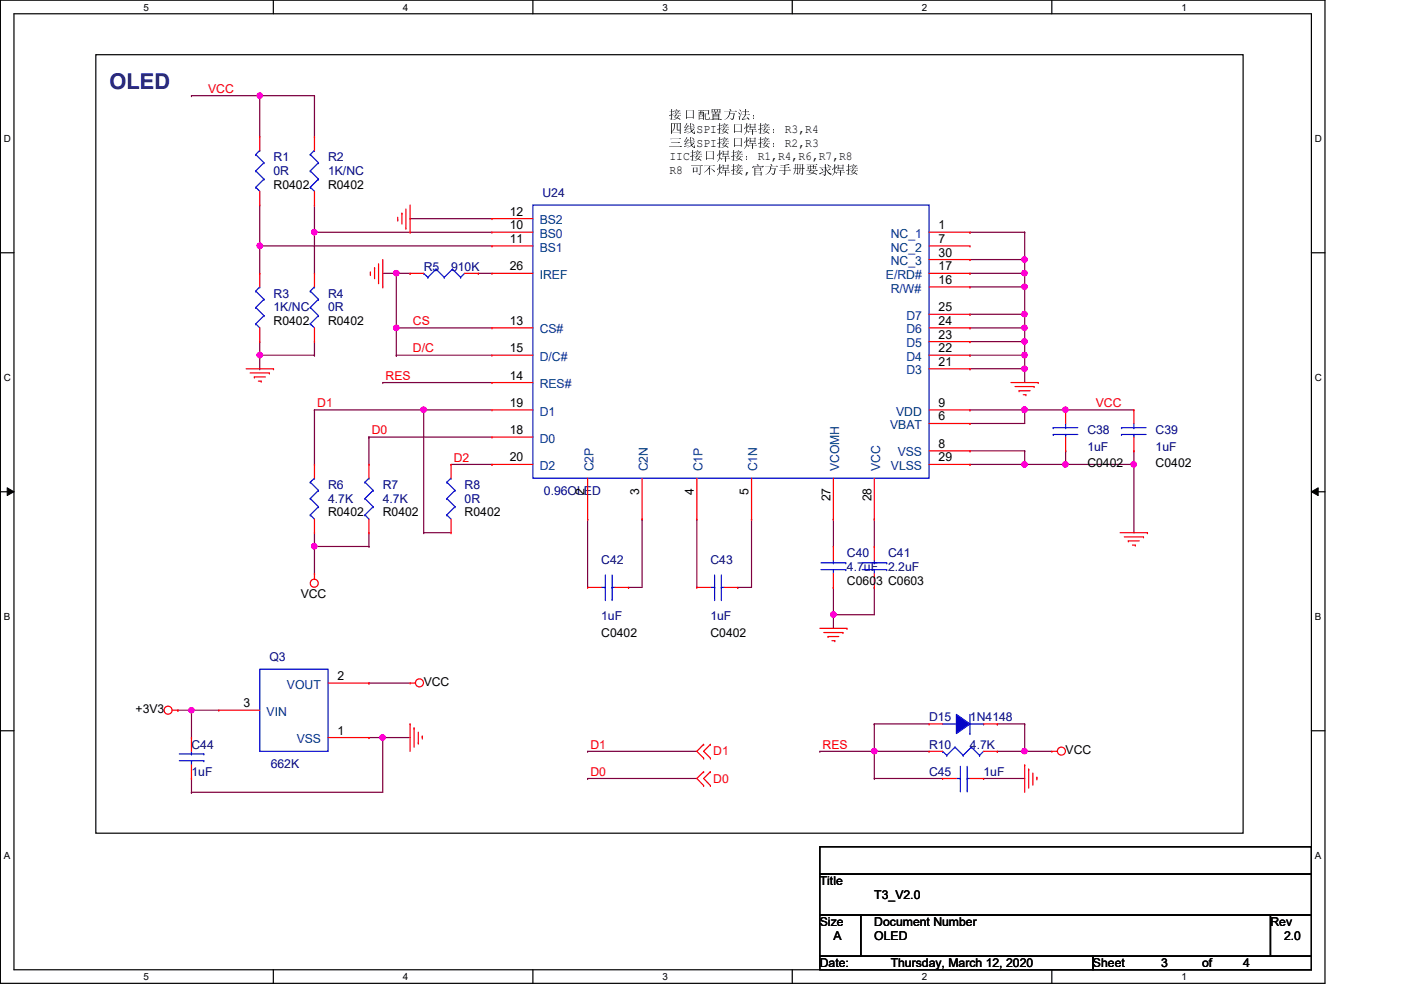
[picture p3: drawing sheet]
<svg xmlns="http://www.w3.org/2000/svg" width="297mm" height="210mm" viewBox="0 0 297 210" stroke-linecap="round" stroke-linejoin="round" font-family="sans-serif">
<path d="M.1 0h280.8v208.5h-280.8zM3 2.9h275v202.7h-275z" fill="none" stroke="#000" stroke-width=".25"/>
<g fill="#fff">
<path d="M30.4 .3h1.2v2.4h-1.2z"/>
<path d="M30.4 205.9h1.2v2.3h-1.2z"/>
</g>
<path d="M58 0v2.9M58 205.6v2.9" fill="none" stroke="#000" stroke-width=".25"/>
<g fill="#fff">
<path d="M85.4 .3h1.2v2.4h-1.2z"/>
<path d="M85.4 205.9h1.2v2.3h-1.2z"/>
</g>
<path d="M113 0v2.9M113 205.6v2.9" fill="none" stroke="#000" stroke-width=".25"/>
<g fill="#fff">
<path d="M140.5 .3h1.1v2.4h-1.1z"/>
<path d="M140.5 205.9h1.1v2.3h-1.1z"/>
</g>
<path d="M168 0v2.9M168 205.6v2.9" fill="none" stroke="#000" stroke-width=".25"/>
<g fill="#fff">
<path d="M195.4 .3h1.2v2.4h-1.2z"/>
<path d="M195.4 205.9h1.2v2.3h-1.2z"/>
</g>
<path d="M223 0v2.9M223 205.6v2.9" fill="none" stroke="#000" stroke-width=".25"/>
<g fill="#fff">
<path d="M250.5 .3h1.1v2.4h-1.1z"/>
<path d="M250.5 205.9h1.1v2.3h-1.1z"/>
<path d="M.8 28.2h1.5v2.4h-1.5z"/>
<path d="M278.8 28.2h1.4v2.4h-1.4z"/>
<path d="M.8 78.9h1.5v2.3h-1.5z"/>
<path d="M278.8 78.9h1.4v2.3h-1.4z"/>
</g>
<path d="M.1 53.6h2.9M278 53.6h2.9" fill="none" stroke="#000" stroke-width=".25"/>
<g fill="#fff">
<path d="M.8 129.6h1.4v2.3h-1.4z"/>
<path d="M278.8 129.6h1.3v2.3h-1.3z"/>
</g>
<path d="M.1 104.3h2.9M278 104.3h2.9" fill="none" stroke="#000" stroke-width=".25"/>
<path d="M1.5 103.4l1.5 .9-1.5 .8zM278 104.3l1.5-.9v1.7z" fill="#000"/>
<path d="M1.5 103.4l1.5 .9-1.5 .8zM278 104.3l1.5-.9v1.7z" fill="none" stroke="#000" stroke-width=".21"/>
<g fill="#fff">
<path d="M.8 180.3h1.4v2.3h-1.4z"/>
<path d="M278.8 180.3h1.3v2.3h-1.3z"/>
</g>
<path d="M20.3 11.6h243.3v165.1h-243.3zM.1 154.9h2.9M278 154.9h2.9" fill="none" stroke="#000" stroke-width=".25"/>
<path d="M205.7 49.2h.1M205.7 55h.1M205.7 49.2h11.6M205.7 55h11.6M217.3 49.2h.1M217.3 55h.1M217.3 49.2v8.8" fill="none" stroke="#7f003f" stroke-width=".25"/>
<circle cx="217.2" cy="55" r=".56" fill="#f0f"/>
<circle cx="217.2" cy="55" r=".56" fill="none" stroke="#f0f" stroke-width=".25"/>
<path d="M205.7 58h.1M205.7 58h11.6M205.7 60.8h.1M205.7 60.8h11.6M217.3 60.8h.1M217.3 60.8v5.8" fill="none" stroke="#7f003f" stroke-width=".25"/>
<circle cx="217.2" cy="60.8" r=".56" fill="#f0f"/>
<circle cx="217.2" cy="60.8" r=".56" fill="none" stroke="#f0f" stroke-width=".25"/>
<path d="M205.7 66.6h.1M205.7 66.6h11.6M217.3 66.6h.1M217.3 66.6v2.9" fill="none" stroke="#7f003f" stroke-width=".25"/>
<circle cx="217.2" cy="66.6" r=".56" fill="#f0f"/>
<circle cx="217.2" cy="66.6" r=".56" fill="none" stroke="#f0f" stroke-width=".25"/>
<path d="M205.7 69.5h.1M205.7 72.4h.1M205.7 69.5h11.6M205.7 72.4h11.6M217.3 78.2h.1M217.3 78.2v2.9" fill="none" stroke="#7f003f" stroke-width=".25"/>
<circle cx="217.2" cy="72.4" r=".56" fill="#f0f"/>
<circle cx="217.2" cy="72.4" r=".56" fill="none" stroke="#f0f" stroke-width=".25"/>
<path d="M205.7 75.3h.1M205.7 75.3h11.6" fill="none" stroke="#7f003f" stroke-width=".25"/>
<circle cx="217.2" cy="75.3" r=".56" fill="#f0f"/>
<circle cx="217.2" cy="75.3" r=".56" fill="none" stroke="#f0f" stroke-width=".25"/>
<path d="M205.7 78.2h.1M205.7 78.2h11.6" fill="none" stroke="#7f003f" stroke-width=".25"/>
<circle cx="217.2" cy="78.2" r=".56" fill="#f0f"/>
<circle cx="217.2" cy="78.2" r=".56" fill="none" stroke="#f0f" stroke-width=".25"/>
<path d="M205.7 86.9h.1M205.7 86.9h11.6M225.9 86.9h.1M225.9 86.9h14.5" fill="none" stroke="#7f003f" stroke-width=".25"/>
<circle cx="225.9" cy="86.9" r=".56" fill="#f0f"/>
<circle cx="225.9" cy="86.9" r=".56" fill="none" stroke="#f0f" stroke-width=".25"/>
<path d="M205.7 89.8h.1M217.3 86.9h.1M217.3 86.9v2.9h-11.6" fill="none" stroke="#7f003f" stroke-width=".25"/>
<circle cx="217.2" cy="86.9" r=".56" fill="#f0f"/>
<circle cx="217.2" cy="86.9" r=".56" fill="none" stroke="#f0f" stroke-width=".25"/>
<path d="M205.7 98.5h.1M205.7 98.5h11.6M240.4 98.5h.1M240.4 98.5v14.4" fill="none" stroke="#7f003f" stroke-width=".25"/>
<circle cx="240.4" cy="98.5" r=".56" fill="#f0f"/>
<circle cx="240.4" cy="98.5" r=".56" fill="none" stroke="#f0f" stroke-width=".25"/>
<path d="M205.7 95.6h.1M205.7 95.6h11.6M217.3 95.6h.1M217.3 95.6v2.9M225.9 98.5h.1M225.9 95.6h.1M225.9 98.5h14.5M225.9 95.6v2.9" fill="none" stroke="#7f003f" stroke-width=".25"/>
<circle cx="225.9" cy="98.5" r=".56" fill="#f0f"/>
<circle cx="225.9" cy="98.5" r=".56" fill="none" stroke="#f0f" stroke-width=".25"/>
<path d="M176.7 110.1h.1M176.7 110.1v5.8M185.4 110.1h.1M185.4 110.1v5.8M176.7 124.5h.1M176.7 130.3h.1M176.7 124.5v5.8M185.4 124.5h.1M185.4 124.5v5.8h-8.7" fill="none" stroke="#7f003f" stroke-width=".25"/>
<circle cx="176.7" cy="130.3" r=".56" fill="#f0f"/>
<circle cx="176.7" cy="130.3" r=".56" fill="none" stroke="#f0f" stroke-width=".25"/>
<g fill="none" stroke="#7f003f" stroke-width=".25">
<path d="M217.3 58h.1M217.3 58v2.8M124.6 110.1h.1M124.6 110.1v14.4M136.1 110.1h.1M136.1 110.1v14.4h-2.8M147.7 110.1h.1M147.7 110.1v14.4M159.3 110.1h.1M159.3 110.1v14.4h-2.9M133.3 124.5h.1M156.4 124.5h.1"/>
<path d="M176.7 130.3h.1M176.7 130.3v2.9"/>
</g>
<circle cx="217.2" cy="57.9" r=".56" fill="#f0f"/>
<circle cx="217.2" cy="57.9" r=".56" fill="none" stroke="#f0f" stroke-width=".25"/>
<path d="M217.3 75.3h.1M217.3 72.4h.1M217.3 69.5h.1M217.3 69.5v8.7" fill="none" stroke="#7f003f" stroke-width=".25"/>
<circle cx="217.2" cy="69.5" r=".56" fill="#f0f"/>
<circle cx="217.2" cy="69.5" r=".56" fill="none" stroke="#f0f" stroke-width=".25"/>
<path d="M217.3 98.5h.1M217.3 98.5h8.6M240.4 95.6h.1M240.4 95.6v2.9" fill="none" stroke="#7f003f" stroke-width=".25"/>
<circle cx="217.2" cy="98.5" r=".56" fill="#f0f"/>
<circle cx="217.2" cy="98.5" r=".56" fill="none" stroke="#f0f" stroke-width=".25"/>
<path d="M217.3 86.9h.1M217.3 86.9h8.6" fill="none" stroke="#7f003f" stroke-width=".25"/>
<circle cx="217.2" cy="86.9" r=".56" fill="#f0f"/>
<circle cx="217.2" cy="86.9" r=".56" fill="none" stroke="#f0f" stroke-width=".25"/>
<path d="M55.1 52.2h.1M55.1 52.2h49.2M66.7 49.2h.1M66.7 49.2h37.6M81.1 58h2.9M84 58h.1M86.9 46.4h.1M86.9 46.4h17.4M101.4 58h.1M101.4 58h2.9" fill="none" stroke="#7f003f" stroke-width=".25"/>
<circle cx="84" cy="57.9" r=".56" fill="#f0f"/>
<circle cx="84" cy="57.9" r=".56" fill="none" stroke="#f0f" stroke-width=".25"/>
<path d="M55.1 52.2h.1M55.1 43.5v14.5M66.7 49.2h.1M66.7 43.5v5.7" fill="none" stroke="#7f003f" stroke-width=".25"/>
<circle cx="55.1" cy="52.1" r=".56" fill="#f0f"/>
<circle cx="55.1" cy="52.1" r=".56" fill="none" stroke="#f0f" stroke-width=".25"/>
<path d="M66.7 49.2h.1M66.7 49.2v8.8" fill="none" stroke="#7f003f" stroke-width=".25"/>
<circle cx="66.6" cy="49.2" r=".56" fill="#f0f"/>
<circle cx="66.6" cy="49.2" r=".56" fill="none" stroke="#f0f" stroke-width=".25"/>
<path d="M55.1 75.3h.1M55.1 72.4v2.9" fill="none" stroke="#7f003f" stroke-width=".25"/>
<circle cx="55.1" cy="75.3" r=".56" fill="#f0f"/>
<circle cx="55.1" cy="75.3" r=".56" fill="none" stroke="#f0f" stroke-width=".25"/>
<path d="M55.1 20.3h.1M55.1 20.3v8.7M55.1 20.3h11.6M66.7 20.3h.1M66.7 20.3v8.7M55.1 75.3h.1M55.1 78.2h.1M55.1 75.3h11.6M55.1 75.3v2.9M66.7 75.3h.1M66.7 72.4v2.9" fill="none" stroke="#7f003f" stroke-width=".25"/>
<circle cx="55.1" cy="20.3" r=".56" fill="#f0f"/>
<circle cx="55.1" cy="20.3" r=".56" fill="none" stroke="#f0f" stroke-width=".25"/>
<g fill="none" stroke="#7f003f" stroke-width=".25">
<path d="M40.6 20.3h.1M40.6 20.3h14.5M84 69.5h.1M84 75.3h.1M84 69.5h20.3M84 75.3h20.3M66.7 86.9h.1M66.7 86.9v11.6M78.2 92.7h.1M78.2 92.7h26.1M78.2 92.7v5.8M81.1 81.1h.1"/>
<path d="M81.1 81.1h23.2M89.8 86.9h.1M89.8 86.9h14.5M66.7 115.9h.1M66.7 112.9v3M66.7 115.9h11.5M78.2 115.9h.1M78.2 112.9v3"/>
</g>
<circle cx="66.6" cy="115.8" r=".56" fill="#f0f"/>
<circle cx="66.6" cy="115.8" r=".56" fill="none" stroke="#f0f" stroke-width=".25"/>
<path d="M89.8 86.9h.1M89.8 86.9v26M95.6 98.5h8.7M104.3 98.5h.1M66.7 115.9v5.7M89.8 112.9h.1M89.8 112.9h5.8M66.7 121.6h.1" fill="none" stroke="#7f003f" stroke-width=".25"/>
<circle cx="89.8" cy="86.9" r=".56" fill="#f0f"/>
<circle cx="89.8" cy="86.9" r=".56" fill="none" stroke="#f0f" stroke-width=".25"/>
<path d="M66.7 86.9h.1M66.7 86.9h23.1M40.6 150.6h.1M40.6 150.6h5.8M78.2 144.8h.1M78.2 144.8h8.7M81.1 156.4h.1M81.1 156.4h5.8" fill="none" stroke="#7f003f" stroke-width=".25"/>
<circle cx="40.6" cy="150.6" r=".56" fill="#f0f"/>
<circle cx="40.6" cy="150.6" r=".56" fill="none" stroke="#f0f" stroke-width=".25"/>
<path d="M37.7 150.6h.1M37.7 150.6h2.9M40.6 150.6h.1M40.6 150.6v5.8M81.1 156.4h.1M81.1 156.4v11.6h-40.5M40.6 168h.1M40.6 165.1v2.9" fill="none" stroke="#7f003f" stroke-width=".25"/>
<circle cx="81.1" cy="156.4" r=".56" fill="#f0f"/>
<circle cx="81.1" cy="156.4" r=".56" fill="none" stroke="#f0f" stroke-width=".25"/>
<path d="M86.9 58h.1M86.9 58h-2.9v17.3M84 69.5h.1M84 75.3h.1M78.2 156.4h.1M78.2 156.4h2.9M124.6 159.3h.1M124.6 159.3h23.1M185.4 159.3h.1M185.4 159.3h11.6M124.6 165.1h.1M124.6 165.1h23.1" fill="none" stroke="#7f003f" stroke-width=".25"/>
<circle cx="84" cy="69.5" r=".56" fill="#f0f"/>
<circle cx="84" cy="69.5" r=".56" fill="none" stroke="#f0f" stroke-width=".25"/>
<path d="M185.4 159.3h.1M185.4 159.3v5.8M211.5 159.3h.1M211.5 159.3h5.8M185.4 165.1h.1M185.4 165.1h14.5" fill="none" stroke="#7f003f" stroke-width=".25"/>
<circle cx="185.4" cy="159.3" r=".56" fill="#f0f"/>
<circle cx="185.4" cy="159.3" r=".56" fill="none" stroke="#f0f" stroke-width=".25"/>
<path d="M173.8 159.3h.1M173.8 159.3h11.6M211.5 153.5h.1M211.5 153.5h5.8M217.3 153.5h.1M217.3 153.5v5.8M208.5 165.1h.1M208.5 165.1h8.8" fill="none" stroke="#7f003f" stroke-width=".25"/>
<circle cx="217.2" cy="159.3" r=".56" fill="#f0f"/>
<circle cx="217.2" cy="159.3" r=".56" fill="none" stroke="#f0f" stroke-width=".25"/>
<path d="M185.4 153.5h.1M185.4 153.5h11.6M185.4 153.5v5.8M217.3 159.3h.1M217.3 159.3h5.7" fill="none" stroke="#7f003f" stroke-width=".25"/>
<g fill="none" stroke="#f00" stroke-width=".25">
<path d="M66.7 29h.1M66.7 29v2.9M66.7 58h.1M66.7 43.5h.1M66.7 40.6v2.9M66.7 58v2.8M78.5 58.2h.1M78.5 57.7v.5M79.4 56.8h.1M79.4 56.8v2.3M80.3 59.9h.1M80.3 55.9v4"/>
<path d="M81.1 55v5.8M84.3 46.7h.1M84.3 46.1v.6M85.2 45.2h.1M85.2 45.2v2.3M86.1 48.4h.1M86.1 44.3v4.1M86.9 49.2h.1M86.9 43.5v5.7M104.3 46.4h.1M104.3 49.2h.1M104.3 52.2h.1"/>
<path d="M104.3 58h.1M104.3 46.4h8.7M104.3 49.2h8.7M104.3 52.2h8.7M104.3 58h8.7M197 49.2h8.7M197 52.2h8.7M197 58h8.7M197 55h8.7M205.7 49.2h.1M205.7 52.2h.1M205.7 55h.1"/>
<path d="M205.7 58h.1M52.2 78.2h5.8M53 79.1h4.1M53.9 79.9h.1M53.9 79.9h2.4M57.1 79.1h.1M58 78.2h.1M66.7 72.4h.1M66.7 69.5v2.9M81.1 60.8h.1M104.3 69.5h.1M104.3 75.3h.1"/>
<path d="M104.3 69.5h8.7M104.3 75.3h8.7M197 78.2h8.7M197 69.5h8.7M197 75.3h8.7M197 72.4h8.7M197 66.6h8.7M197 60.8h8.7M205.7 78.2h.1M205.7 75.3h.1M205.7 72.4h.1M205.7 69.5h.1"/>
<path d="M205.7 66.6h.1M205.7 60.8h.1M54.8 80.8h.6M55.4 80.8h.1M66.7 98.5h.1M66.7 98.5v2.9M104.3 81.1h.1M104.3 86.9h.1M104.3 92.7h.1M104.3 98.5h.1M104.3 81.1h8.7M104.3 86.9h8.7"/>
<path d="M104.3 92.7h8.7M104.3 98.5h8.7M197 86.9h8.7M197 98.5h8.7M197 95.6h8.7M197 89.8h8.7M205.7 98.5h.1M205.7 95.6h.1M205.7 89.8h.1M205.7 86.9h.1M214.3 81.1h5.8M215.2 82h4"/>
<path d="M216.1 82.8h.1M216.1 82.8h2.3M217 83.7h.5M217.5 83.7h.1M219.2 82h.1M220.1 81.1h.1M240.4 95.6h.1M240.4 86.9h.1M240.4 86.9v2.9M240.4 92.7v2.9M66.7 112.9h.1M66.7 110.1v2.8"/>
<path d="M124.6 110.1h.1M124.6 101.4v8.7M136.1 110.1h.1M136.1 101.4v8.7M147.7 110.1h.1M147.7 101.4v8.7M159.3 110.1h.1M159.3 101.4v8.7M176.7 110.1h.1M176.7 101.4v8.7M185.4 110.1h.1M185.4 101.4v8.7"/>
<path d="M237.5 112.9h5.8M238.4 113.8h4M239.2 114.7h.1M239.2 114.7h2.4M240.1 115.6h.6M240.7 115.6h.1M242.4 113.8h.1M243.3 112.9h.1M66.7 121.6h.1M66.7 121.6v1.2M147.7 124.5h.1M147.7 124.5h2.9"/>
<path d="M153.5 124.5h2.9M156.4 124.5h.1M173.8 133.2h5.8M174.7 134.1h4M175.6 135h.1M175.6 135h2.2M176.4 135.8h.6M177 135.8h.1M178.7 134.1h.1M179.6 133.2h.1M36.5 150.6h1.2M37.7 150.6h.1"/>
<path d="M86.9 144.8h.1M86.9 153.5h.1M86.9 153.5v5.8M86.9 144.8h1.2M87.8 154.3h.1M87.8 154.3v4.1M88.7 157.6h.1M88.7 155.2v2.4M89.5 156.1h.1M89.5 156.1v.6M149.2 157.8h.1M149.2 157.8l-1.5 1.5 1.5 1.4"/>
<path d="M150.6 157.8h.1M150.6 157.8l-1.4 1.5 1.4 1.4M197 159.3h.1M197 159.3h2.9M208.5 159.3h3M211.5 159.3h.1M223 159.3h.1M223 159.3h1.2M149.2 160.7h.1M149.2 163.6h.1M149.2 166.5h.1M149.2 163.6l-1.5 1.5 1.5 1.4"/>
<path d="M150.6 160.7h.1M150.6 166.5h.1M150.6 163.6h.1M150.6 163.6l-1.4 1.5 1.4 1.4M217.3 162.2h.1M217.3 162.2v5.8M218.1 163.1h.1M218.1 163.1v4M219 166.2h.1M219 163.9v2.3M219.8 164.8h.1M219.8 164.8v.6"/>
<circle cx="66.6" cy="123.7" r=".85"/>
<circle cx="35.6" cy="150.6" r=".85"/>
<circle cx="88.9" cy="144.8" r=".85"/>
<circle cx="225" cy="159.3" r=".85"/>
</g>
<path d="M173.8 179.5h104.2v5.8h-104.2zM173.8 185.3h104.2v8.7h-104.2zM173.8 194h8.7v8.7h-8.7zM182.5 194h86.9v8.7h-86.9zM269.4 194h8.6v8.7h-8.6zM173.8 202.7h57.9v2.9h-57.9zM231.7 202.7h46.3v2.9h-46.3z" fill="none" stroke="#000" stroke-width=".25"/>
<g fill="none" stroke="#00f" stroke-width=".25">
<path d="M65.8 39.7h.1M65.8 36.2h.1M65.8 32.8h.1M65.8 39.7l.9 .9M65.8 36.2l1.7 1.8M65.8 32.8l1.7 1.7M66.7 31.9h.1M66.7 31.9l-.9 .9M67.5 38h.1M67.5 34.5h.1M67.5 38l-1.7 1.7M67.5 34.5l-1.7 1.7"/>
<path d="M113 43.5h84v57.9h-84zM65.8 68.7h.1M65.8 65.2h.1M65.8 61.7h.1M65.8 68.7l.9 .8M65.8 65.2l1.7 1.7M65.8 61.7l1.7 1.8M66.7 60.8h.1M66.7 60.8l-.9 .9M67.5 66.9h.1M67.5 63.5h.1M67.5 66.9l-1.7 1.8"/>
<path d="M67.5 63.5l-1.7 1.7M237.8 90.7h.1M237.8 92.1h.1M237.8 90.7h5.2M237.8 92.1h5.2M240.4 92.1h.1M240.4 90.7h.1M240.4 89.8v.9M240.4 92.1v.6M65.8 109.2h.1M65.8 105.7h.1M65.8 102.2h.1"/>
<path d="M65.8 109.2l.9 .9M65.8 105.7l1.7 1.7M65.8 102.2l1.7 1.8M66.7 101.4h.1M66.7 101.4l-.9 .8M67.5 107.4h.1M67.5 104h.1M67.5 107.4l-1.7 1.8M67.5 104l-1.7 1.7M150.6 124.5h.9M151.5 127.1h.1M151.5 124.5h.1"/>
<path d="M151.5 121.9v5.2M152.9 124.5h.1M152.9 127.1h.1M152.9 124.5h.6M152.9 121.9v5.2M199.9 159.3h.1M199.9 159.3l.8 .8M199.9 153.5h2.9M202.5 158.4h.1M202.5 158.4l1.7 1.7M202.5 158.4l-1.8 1.7M202.8 153.5h.1"/>
<path d="M205.7 155.5h.1M205.7 151.5v4M205.7 153.5h2.8M205.9 158.4h.1M205.9 158.4l1.8 1.7M205.9 158.4l-1.7 1.7M208.5 153.5h.1M208.5 159.3l-.8 .8M200.7 160.1h.1M204.2 160.1h.1M207.7 160.1h.1"/>
</g>
<path d="M202.8 151.5l2.9 2-2.9 2z" fill-rule="evenodd" fill="#00f"/>
<g fill="none" stroke="#00f" stroke-width=".25">
<path d="M54.2 39.7h.1M54.2 36.2h.1M54.2 32.8h.1M54.2 39.7l.9 .9M54.2 36.2l1.8 1.8M54.2 32.8l1.8 1.7M55.1 31.9h.1M55.1 31.9l-.9 .9M56 38h.1M56 34.5h.1M56 38l-1.8 1.7M56 34.5l-1.8 1.7"/>
<path d="M89.8 58h.1M89.8 58l.9 .8M90.7 58.8h.1M92.5 57.1h.1M92.5 57.1l1.7 1.7M92.5 57.1l-1.8 1.7M94.2 58.8h.1M95.9 57.1h.1M95.9 57.1l1.8 1.7M95.9 57.1l-1.7 1.7M97.7 58.8h.1M98.5 58l-.8 .8"/>
<path d="M54.2 68.7h.1M54.2 65.2h.1M54.2 61.7h.1M54.2 68.7l.9 .8M54.2 65.2l1.8 1.7M54.2 61.7l1.8 1.8M55.1 60.8h.1M55.1 60.8l-.9 .9M56 66.9h.1M56 63.5h.1M56 66.9l-1.8 1.8M56 63.5l-1.8 1.7"/>
<path d="M223.3 90.7h.1M223.3 92.1h.1M223.3 90.7h5.2M223.3 92.1h5.2M225.9 92.1h.1M225.9 90.7h.1M225.9 89.8v.9M225.9 92.1v.6M77.4 109.2h.1M77.4 105.7h.1M77.4 102.2h.1M77.4 109.2l.8 .9"/>
<path d="M77.4 105.7l1.7 1.7M77.4 102.2l1.7 1.8M78.2 101.4h.1M78.2 101.4l-.8 .8M79.1 107.4h.1M79.1 104h.1M79.1 107.4l-1.7 1.8M79.1 104l-1.7 1.7M94.7 109.2h.1M94.7 105.7h.1M94.7 102.2h.1M94.7 109.2l.9 .9"/>
<path d="M94.7 105.7l1.8 1.7M94.7 102.2l1.8 1.8M95.6 101.4h.1M95.6 101.4l-.9 .8M96.5 107.4h.1M96.5 104h.1M96.5 107.4l-1.8 1.8M96.5 104l-1.8 1.7M174.1 119.3h5.2M176.7 119.3h.1M176.7 118.7v.6M179.3 119.3h.1"/>
<path d="M182.8 119.3h5.2M185.4 119.3h.1M185.4 118.7v.6M188 119.3h.1M127.5 124.5h.9M128.4 127.1h.1M128.4 124.5h.1M128.4 121.9v5.2M129.8 124.5h.1M129.8 127.1h.1M129.8 124.5h.6M129.8 121.9v5.2"/>
<path d="M174.1 120.8h5.2M176.7 120.8h.1M176.7 120.8v.8M179.3 120.8h.1M182.8 120.8h5.2M185.4 120.8h.1M185.4 120.8v.8M188 120.8h.1M38 159.9h5.2M40.6 159.9h.1M40.6 159.3v.6M43.2 159.9h.1"/>
<path d="M55.1 141.9h14.5v17.4h-14.5zM202.8 151.5l2.9 2-2.9 2zM38 161.3h5.2M40.6 161.3h.1M40.6 161.3v.9M43.2 161.3h.1M202.8 165.1h.8M203.6 167.7h.1M203.6 165.1h.1M203.6 162.5v5.2M205.1 165.1h.1M205.1 167.7h.1"/>
<path d="M205.1 165.1h.6M205.1 162.5v5.2"/>
</g>
<g fill="none" stroke="#f00" stroke-width=".25">
<path d="M55.1 29h.1M55.1 29v2.9M55.1 43.5h.1M55.1 58h.1M55.1 40.6v2.9M55.1 58v2.8M86.9 58h.1M86.9 58h2.9M98.5 58h2.9M101.4 58h.1M55.1 72.4h.1M55.1 69.5v2.9"/>
<path d="M78.2 98.5h.1M78.2 98.5v2.9M95.6 98.5h.1M95.6 98.5v2.9M225.9 95.6h.1M225.9 86.9h.1M225.9 86.9v2.9M225.9 92.7v2.9M78.2 112.9h.1M78.2 110.1v2.8M95.6 112.9h.1M95.6 110.1v2.8"/>
<path d="M176.7 115.9h.1M176.7 115.9v2.8M185.4 115.9h.1M185.4 115.9v2.8M124.6 124.5h.1M124.6 124.5h2.9M130.4 124.5h2.9M133.3 124.5h.1M176.7 124.5h.1M176.7 121.6v2.9M185.4 124.5h.1M185.4 121.6v2.9"/>
<path d="M40.6 156.4h.1M40.6 156.4v2.9M46.4 150.6h.1M46.4 150.6h8.7M69.6 144.8h8.6M69.6 156.4h8.6M78.2 144.8h.1M78.2 156.4h.1M197 153.5h.1M197 153.5h2.9M208.5 153.5h3M211.5 153.5h.1"/>
<path d="M40.6 165.1h.1M40.6 162.2v2.9M199.9 165.1h.1M199.9 165.1h2.9M205.7 165.1h2.8M208.5 165.1h.1"/>
</g>
<circle cx="217.2" cy="55" r=".56" fill="#f0f"/>
<circle cx="217.2" cy="55" r=".56" fill="none" stroke="#f0f" stroke-width=".25"/>
<circle cx="217.2" cy="60.8" r=".56" fill="#f0f"/>
<circle cx="217.2" cy="60.8" r=".56" fill="none" stroke="#f0f" stroke-width=".25"/>
<circle cx="217.2" cy="66.6" r=".56" fill="#f0f"/>
<circle cx="217.2" cy="66.6" r=".56" fill="none" stroke="#f0f" stroke-width=".25"/>
<circle cx="217.2" cy="72.4" r=".56" fill="#f0f"/>
<circle cx="217.2" cy="72.4" r=".56" fill="none" stroke="#f0f" stroke-width=".25"/>
<circle cx="217.2" cy="75.3" r=".56" fill="#f0f"/>
<circle cx="217.2" cy="75.3" r=".56" fill="none" stroke="#f0f" stroke-width=".25"/>
<circle cx="217.2" cy="78.2" r=".56" fill="#f0f"/>
<circle cx="217.2" cy="78.2" r=".56" fill="none" stroke="#f0f" stroke-width=".25"/>
<circle cx="225.9" cy="86.9" r=".56" fill="#f0f"/>
<circle cx="225.9" cy="86.9" r=".56" fill="none" stroke="#f0f" stroke-width=".25"/>
<circle cx="217.2" cy="86.9" r=".56" fill="#f0f"/>
<circle cx="217.2" cy="86.9" r=".56" fill="none" stroke="#f0f" stroke-width=".25"/>
<circle cx="240.4" cy="98.5" r=".56" fill="#f0f"/>
<circle cx="240.4" cy="98.5" r=".56" fill="none" stroke="#f0f" stroke-width=".25"/>
<circle cx="225.9" cy="98.5" r=".56" fill="#f0f"/>
<circle cx="225.9" cy="98.5" r=".56" fill="none" stroke="#f0f" stroke-width=".25"/>
<circle cx="176.7" cy="130.3" r=".56" fill="#f0f"/>
<circle cx="176.7" cy="130.3" r=".56" fill="none" stroke="#f0f" stroke-width=".25"/>
<circle cx="217.2" cy="57.9" r=".56" fill="#f0f"/>
<circle cx="217.2" cy="57.9" r=".56" fill="none" stroke="#f0f" stroke-width=".25"/>
<circle cx="217.2" cy="69.5" r=".56" fill="#f0f"/>
<circle cx="217.2" cy="69.5" r=".56" fill="none" stroke="#f0f" stroke-width=".25"/>
<circle cx="217.2" cy="98.5" r=".56" fill="#f0f"/>
<circle cx="217.2" cy="98.5" r=".56" fill="none" stroke="#f0f" stroke-width=".25"/>
<circle cx="217.2" cy="86.9" r=".56" fill="#f0f"/>
<circle cx="217.2" cy="86.9" r=".56" fill="none" stroke="#f0f" stroke-width=".25"/>
<circle cx="84" cy="57.9" r=".56" fill="#f0f"/>
<circle cx="84" cy="57.9" r=".56" fill="none" stroke="#f0f" stroke-width=".25"/>
<circle cx="55.1" cy="52.1" r=".56" fill="#f0f"/>
<circle cx="55.1" cy="52.1" r=".56" fill="none" stroke="#f0f" stroke-width=".25"/>
<circle cx="66.6" cy="49.2" r=".56" fill="#f0f"/>
<circle cx="66.6" cy="49.2" r=".56" fill="none" stroke="#f0f" stroke-width=".25"/>
<circle cx="55.1" cy="75.3" r=".56" fill="#f0f"/>
<circle cx="55.1" cy="75.3" r=".56" fill="none" stroke="#f0f" stroke-width=".25"/>
<circle cx="55.1" cy="20.3" r=".56" fill="#f0f"/>
<circle cx="55.1" cy="20.3" r=".56" fill="none" stroke="#f0f" stroke-width=".25"/>
<circle cx="66.6" cy="115.8" r=".56" fill="#f0f"/>
<circle cx="66.6" cy="115.8" r=".56" fill="none" stroke="#f0f" stroke-width=".25"/>
<circle cx="89.8" cy="86.9" r=".56" fill="#f0f"/>
<circle cx="89.8" cy="86.9" r=".56" fill="none" stroke="#f0f" stroke-width=".25"/>
<circle cx="40.6" cy="150.6" r=".56" fill="#f0f"/>
<circle cx="40.6" cy="150.6" r=".56" fill="none" stroke="#f0f" stroke-width=".25"/>
<circle cx="81.1" cy="156.4" r=".56" fill="#f0f"/>
<circle cx="81.1" cy="156.4" r=".56" fill="none" stroke="#f0f" stroke-width=".25"/>
<circle cx="84" cy="69.5" r=".56" fill="#f0f"/>
<circle cx="84" cy="69.5" r=".56" fill="none" stroke="#f0f" stroke-width=".25"/>
<circle cx="185.4" cy="159.3" r=".56" fill="#f0f"/>
<circle cx="185.4" cy="159.3" r=".56" fill="none" stroke="#f0f" stroke-width=".25"/>
<circle cx="217.2" cy="159.3" r=".56" fill="#f0f"/>
<circle cx="217.2" cy="159.3" r=".56" fill="none" stroke="#f0f" stroke-width=".25"/>
<text font-size="4.6" fill="#00007f" x="23.2" y="18.8">OLED</text>
<g font-size="2.6" fill="#f00">
<text x="44.1" y="19.7">VCC</text>
<text x="87.5" y="68.9">CS</text>
<text x="87.5" y="74.7">D/C</text>
<text x="81.7" y="80.5">RES</text>
<text x="67.3" y="86.3">D1</text>
<text x="232.3" y="86.3">VCC</text>
<text x="78.8" y="92.1">D0</text>
<text x="96.2" y="97.9">D2</text>
<text x="125.2" y="158.7">D1</text>
<text x="151.2" y="160.1">D1</text>
<text x="174.4" y="158.7">RES</text>
<text x="125.2" y="164.5">D0</text>
<text x="151.2" y="165.9">D0</text>
</g>
<g font-size="2.6">
<text x="141.9" y="25.3">接接接接接接：</text>
<text x="141.9" y="28.2">四四SPI接接接接：R3,R4</text>
<text x="141.9" y="34">IIC接接接接：R1,R4,R6,R7,R8</text>
<text x="141.9" y="31.1">三四SPI接接接接：R2,R3</text>
<text x="58" y="40">R0402</text>
<text x="69.6" y="40">R0402</text>
<text x="141.9" y="36.8">R8 可可接接,官接官官官官接接</text>
<text x="108.1" y="45.7">12</text>
<text x="108.1" y="48.6">10</text>
<text x="108.1" y="51.5">11</text>
<text x="199" y="48.6">1</text>
<text x="199" y="51.5">7</text>
<text x="108.1" y="57.3">26</text>
<text x="199" y="54.4">30</text>
<text x="199" y="57.3">17</text>
<text x="199" y="66">25</text>
<text x="199" y="60.2">16</text>
<text x="58" y="69">R0402</text>
<text x="69.6" y="69">R0402</text>
<text x="108.1" y="68.9">13</text>
<text x="199" y="71.8">23</text>
<text x="199" y="68.9">24</text>
<text x="108.1" y="74.7">15</text>
<text x="199" y="77.6">21</text>
<text x="199" y="74.7">22</text>
<text x="108.1" y="80.5">14</text>
<text x="108.1" y="86.3">19</text>
<text x="199" y="89.2">6</text>
<text x="199" y="86.3">9</text>
<text x="108.1" y="92">18</text>
<text x="199" y="95">8</text>
<text x="108.1" y="97.8">20</text>
<text x="199" y="97.8">29</text>
<text x="230.5" y="99.1">C0402</text>
<text x="245" y="99.1">C0402</text>
<text x="123.9" y="104.9" transform="rotate(-90 123.9 104.9)">2</text>
<text x="135.5" y="104.9" transform="rotate(-90 135.5 104.9)">3</text>
<text x="147.1" y="104.9" transform="rotate(-90 147.1 104.9)">4</text>
<text x="158.7" y="104.9" transform="rotate(-90 158.7 104.9)">5</text>
<text x="176.1" y="106.3" transform="rotate(-90 176.1 106.3)">27</text>
<text x="184.7" y="106.3" transform="rotate(-90 184.7 106.3)">28</text>
<text x="69.6" y="109.5">R0402</text>
<text x="81.1" y="109.5">R0402</text>
<text x="98.5" y="109.5">R0402</text>
<text x="179.6" y="124">C0603 C0603</text>
<text x="63.8" y="126.9">VCC</text>
<text x="127.5" y="135">C0402</text>
<text x="150.6" y="135">C0402</text>
<text x="51.6" y="149.9">3</text>
<text x="71.6" y="144.2">2</text>
<text x="89.8" y="145.4">VCC</text>
<text x="28.7" y="151.2">+3V3</text>
<text x="71.6" y="155.7">1</text>
<text x="225.9" y="159.9">VCC</text>
<text x="173.8" y="187.7">Title</text>
<text x="185.4" y="190.6">T3_V2.0</text>
<text x="173.8" y="196.3">Size</text>
<text x="185.4" y="196.3">Document Number</text>
<text x="269.4" y="196.3">Rev</text>
<text x="176.7" y="199.3">A</text>
<text x="185.4" y="199.3">OLED</text>
<text x="272.2" y="199.3">2.0</text>
<text x="173.8" y="205.1">Date:</text>
<text x="188.8" y="205.1">Thursday, March 12, 2020</text>
<text x="231.7" y="205.1">Sheet</text>
<text x="246.2" y="205.1">3</text>
<text x="254.9" y="205.1">of</text>
<text x="263.6" y="205.1">4</text>
</g>
<g font-size="2.6" fill="#00007f">
<text x="58" y="34.2">R1</text>
<text x="69.6" y="34.2">R2</text>
<text x="58" y="37.1">0R</text>
<text x="69.6" y="37.1">1K/NC</text>
<text x="115" y="41.7">U24</text>
<text x="89.8" y="57.4">R5</text>
<text x="95.6" y="57.4">910K</text>
<text x="58" y="63.2">R3</text>
<text x="69.6" y="63.2">R4</text>
<text x="58" y="66">1K/NC</text>
<text x="69.6" y="66">0R</text>
<text x="230.5" y="92.1">C38</text>
<text x="230.5" y="95.6">1uF</text>
<text x="245" y="92.1">C39</text>
<text x="245" y="95.6">1uF</text>
<text x="69.6" y="103.7">R6</text>
<text x="69.6" y="106.6">4.7K</text>
<text x="81.1" y="103.7">R7</text>
<text x="81.1" y="106.6">4.7K</text>
<text x="98.5" y="103.7">R8</text>
<text x="98.5" y="106.6">0R</text>
<text x="115.3" y="104.9">0.96OLED</text>
<text x="127.5" y="119.6">C42</text>
<text x="150.6" y="119.6">C43</text>
<text x="179.6" y="118.2">C40</text>
<text x="188.3" y="118.2">C41</text>
<text x="179.6" y="121.1">4.7uF</text>
<text x="188.3" y="121.1">2.2uF</text>
<text x="127.5" y="131.5">1uF</text>
<text x="150.6" y="131.5">1uF</text>
<text x="57.1" y="140.2">Q3</text>
<text x="197" y="152.9">D15</text>
<text x="205.7" y="152.9">1N4148</text>
<text x="40.6" y="158.7">C44</text>
<text x="197" y="158.7">R10</text>
<text x="205.7" y="158.7">4.7K</text>
<text x="40.6" y="164.5">1uF</text>
<text x="57.4" y="162.8">662K</text>
<text x="197" y="164.5">C45</text>
<text x="208.5" y="164.5">1uF</text>
</g>
<g font-size="2.6" fill="#003f7f">
<text x="114.4" y="47.5">BS2</text>
<text x="114.4" y="50.4">BS0</text>
<text x="114.4" y="53.3">BS1</text>
<text x="188.8" y="50.4">NC_1</text>
<text x="188.8" y="53.3">NC_2</text>
<text x="114.4" y="59.1">IREF</text>
<text x="187.8" y="59.1">E/RD#</text>
<text x="188.8" y="56.2">NC_3</text>
<text x="188.8" y="62">R/W#</text>
<text x="114.4" y="70.7">CS#</text>
<text x="192.2" y="70.7">D6</text>
<text x="192.2" y="67.8">D7</text>
<text x="114.4" y="76.5">D/C#</text>
<text x="192.2" y="76.5">D4</text>
<text x="192.2" y="73.6">D5</text>
<text x="114.4" y="82.3">RES#</text>
<text x="192.2" y="79.4">D3</text>
<text x="114.4" y="88.1">D1</text>
<text x="190" y="88.1">VDD</text>
<text x="114.4" y="93.9">D0</text>
<text x="188.7" y="91">VBAT</text>
<text x="114.4" y="99.7">D2</text>
<text x="125.8" y="99.9" transform="rotate(-90 125.8 99.9)">C2P</text>
<text x="137.4" y="99.9" transform="rotate(-90 137.4 99.9)">C2N</text>
<text x="149" y="99.9" transform="rotate(-90 149 99.9)">C1P</text>
<text x="160.6" y="99.9" transform="rotate(-90 160.6 99.9)">C1N</text>
<text x="177.9" y="99.9" transform="rotate(-90 177.9 99.9)">VCOMH</text>
<text x="186.6" y="99.9" transform="rotate(-90 186.6 99.9)">VCC</text>
<text x="188.9" y="99.7">VLSS</text>
<text x="190.3" y="96.8">VSS</text>
<text x="60.8" y="146">VOUT</text>
<text x="56.5" y="151.8">VIN</text>
<text x="62.9" y="157.6">VSS</text>
</g>
<g font-size="2.1">
<text x="30.4" y="2.2">5</text>
<text x="85.4" y="2.2">4</text>
<text x="140.5" y="2.2">3</text>
<text x="195.4" y="2.2">2</text>
<text x="250.5" y="2.2">1</text>
<text x=".8" y="30.1">D</text>
<text x="278.8" y="30.1">D</text>
<text x=".8" y="80.8">C</text>
<text x="278.8" y="80.8">C</text>
<text x=".8" y="131.5">B</text>
<text x="278.8" y="131.5">B</text>
<text x=".8" y="182.2">A</text>
<text x="278.8" y="182.2">A</text>
<text x="30.4" y="207.8">5</text>
<text x="85.4" y="207.8">4</text>
<text x="140.5" y="207.8">3</text>
<text x="195.4" y="207.8">2</text>
<text x="250.5" y="207.8">1</text>
</g>
</svg>
